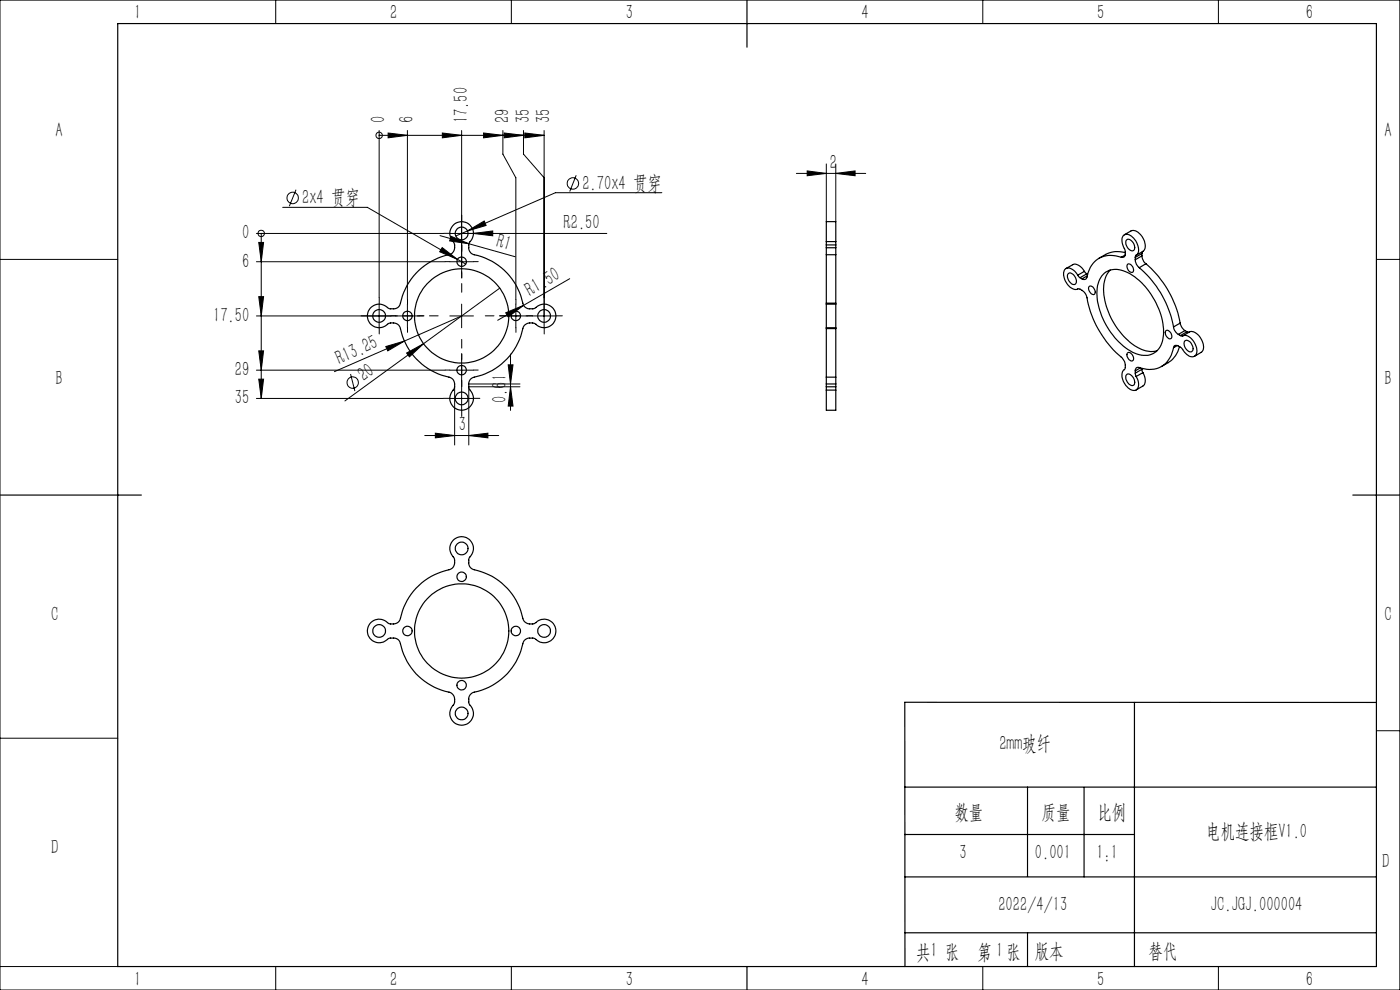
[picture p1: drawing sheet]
<svg xmlns="http://www.w3.org/2000/svg" width="297mm" height="210mm" viewBox="0 0 297 210" stroke-linecap="round" stroke-linejoin="round" font-family="sans-serif">
<g fill="none" stroke="#000" stroke-width=".21">
<path d="M0 0h297v210h-297zM58.5 0v5M108.5 0v5M208.5 0v5M258.5 0v5M80.4 28.7h.1M80.4 27.7v35.5M80.4 28.7h35M82.3 28.2l4.1 .5-4.1 .5zM86.4 27.7v35.8M93.8 28.2l4.1 .5-4.1 .5zM97.9 27.7v30.3"/>
<path d="M102.6 28.2l4.1 .5-4.1 .5zM106.7 27.7v5l2.7 5v25.8M107 28.2l4.1 .5-4.1 .5zM111.1 27.7v5l4.3 5M111.3 28.2l4.1 .5-4.1 .5zM115.4 27.7v41.8M122.2 37.2l-1.3 3.4M168.9 36.8h14.8M171.2 36.3l4.1 .5-4.1 .5zM175.3 34.8v12.2M177.3 36.8l4.1-.5v1zM177.3 34.8v12.2"/>
<path d="M0 55h25M54.4 49.5h39.7M54.4 55.5h40M54.9 51.4h1l-.5 4.1zM55.4 49.5h.1M55.4 49.5v35M60 44h17.9l19.1 11M62.8 40.2l-1.4 3.5M93.3 50l6.2 1.7M93.8 52.5l3.2 2.5-3.7-1.6zM95.4 55.5h5M95.7 50.1l3.8 1.6-4.1-.6z"/>
<path d="M97 55l1.8 1M99.2 49l3.5-2.1 .4 .9zM99.2 49l-2.5 1.1M99.5 51.7l9.8 2.8M100.4 49.5l4.1-.5v1zM120.9 59.1l-9.8 5.7M128.7 49.5h-33.3M140.4 40.9h-22.6l-18.6 8.1M292 55h5M54.4 67h28.5M54.4 78.5h40M54.9 62.9h1l-.5 4.1z"/>
<path d="M54.9 74.4h1l-.5 4.1zM74.4 79.3l.9 3.7M80.4 64.5v5M81.8 73.5l4-1.2-3.5 2.1zM83.9 67h5M86.3 74.9l3.6-2-3 2.8zM86.4 64.5v5M95.4 67h5M95.4 78.5h5M97.9 67l-27 11.8M97.9 64.5v5M97.9 76v5"/>
<path d="M106 61.1l-32.8 23.9M106.9 67h5M107.3 66.3l3.8-1.5-3.3 2.4zM107.8 77.4h1l-.5 4zM108.3 75.1v12M109.4 64.5v5M111.1 64.8l-5.5 3.1M112.9 67h5M54.4 84.5h39.7M54.9 80.4h1l-.5 4.1zM90.1 92.4h15.7M92.4 91.9l4 .5-4 .5z"/>
<path d="M95.4 84.5h5M96.4 82v12.4M97.9 82v5M99.4 92.4l4.1-.5v1zM99.4 81.4h10.9M108.3 82l.5 4.1h-1zM110.3 82h-10.9v12.4M0 156.6h25M292 155h5M0 205h25M58.5 205v5M108.5 205v5"/>
<path d="M208.5 205v5M258.5 205v5"/>
<circle cx="80.4" cy="28.7" r=".68"/>
<circle cx="121.6" cy="38.9" r="1.21"/>
<circle cx="55.4" cy="49.5" r=".68"/>
<circle cx="62.1" cy="42" r="1.2"/>
<circle cx="74.8" cy="81.2" r="1.21"/>
</g>
<path d="M93 67h-7.5M98 62v-7.5M98 72v7.5M103 67h7.5" fill="none" stroke="#000" stroke-width=".21" stroke-dasharray="30.5 1.3 1.3 1.3" stroke-dashoffset="28.6"/>
<g fill="none" stroke="#000" stroke-width=".21" stroke-dasharray="30.5 1.3 1.3 1.3">
<path d="M95.5 49.5h-1.4M95.5 55.5h-1M98 47v-1.4M98 52v1.3M98 53v-1M98 58v1M100.5 49.5h1.3M100.5 55.5h1M78 67h-1.4M80.5 64.5v-1.4M80.5 69.5v1.3M83 67h1.3"/>
<path d="M84 67h-1M86.5 64.5v-1M86.5 69.5v1M89 67h1M95.5 78.5h-1M98 76v-1M100.5 78.5h1M107 67h-1M109.5 64.5v-1M109.5 69.5v1M112 67h1M113 67h-1.4"/>
<path d="M115.5 64.5v-1.4M115.5 69.5v1.3M118 67h1.3M95.5 84.5h-1.4M98 82v-1.4M98 87v1.3M98 81v1M100.5 84.5h1.3"/>
</g>
<g fill="none" stroke="#000" stroke-width=".25">
<path d="M25 5h267v200h-267zM158.5 0v10M175.3 54v10.3M175.3 52.6v1.4M175.3 51.3v-4.3h2v4.3M175.3 51.3v.7M175.3 52v.6M175.3 54h2M175.3 52.6h2M175.3 51.3h2M175.3 52h2M177.3 54v10.3"/>
<path d="M177.3 52.6v1.4M177.3 51.3v.7M177.3 52v.6M226.1 57l1.5-.8a2.15 2.15 0 0 1 2.4 1.4M226.6 58.1a1.04 1.04 0 0 1 1.5 .7 1.09 1.09 0 0 1-.1 1.6 1.71 1.71 0 0 1-1.4-2.3zM228.6 58.4a2.08 2.08 0 0 0-2.6-1.4 2.97 2.97 0 0 0 .8 3.7 2.44 2.44 0 0 0 2.3 .6 2.67 2.67 0 0 1 1.6 2.6 22.8 22.8 0 0 0 7.5 12.2 2.45 2.45 0 0 1 .5 2.1l-.1 .1a1.9 1.9 0 0 0-.3 2.6 2.68 2.68 0 0 0 2.6 1.9 2.03 2.03 0 0 0 .1-2.9M228.6 58.4l.5 .5M229.1 58.9l.5 .3M230 57.6l.5 .5M230 57.6l-1.4 .8M230.5 58.1l-1.4 .8M230.5 58.1l.3 .1"/>
<path d="M230.6 58.5l-1 .7M234 58.2a4.3 4.3 0 0 1 5.3-.4 15.1 15.1 0 0 1 7.5 13.6 4 4 0 0 1-6.1 3.5 15.1 15.1 0 0 1-7.9-13.8l.5-1.8zM235.5 57.3a7 7 0 0 0-1.1 6.4 15.3 15.3 0 0 0 7.7 10.4 4.9 4.9 0 0 0 3.3 .3M237.9 54.6a5.1 5.1 0 0 0-7.3 4.2 .65 .65 0 0 1-1 .4M238.5 49.8l1.4-.8a2.4 2.4 0 0 1 2.7 1.8 2.02 2.02 0 0 1-.1 2.5M238.7 54.1l-.8 .5M238.7 53.6a5.6 5.6 0 0 0-4.1 .4l-1.4 .8M239 50.9a1.04 1.04 0 0 1 1.5 .7 .97 .97 0 0 1-.3 1.6 1.79 1.79 0 0 1-1.2-2.3zM239.3 56a1.13 1.13 0 0 1 1 .6 1.13 1.13 0 0 1-.1 1.2 1.2 1.2 0 0 1-.9-1.8zM240.8 55.1a2.14 2.14 0 0 0 .9 1.7M240.8 54.6v.5M241 54.1a1.92 1.92 0 0 0 .2-2.4 2.5 2.5 0 0 0-2.5-1.9 1.62 1.62 0 0 0-.5 2.3l.5 1v.8a.62 .62 0 0 1-.8 .7"/>
<path d="M241 54.1l-.2 .5M241.7 56.8a21.5 21.5 0 0 1 7.3 12.5M242.3 54.3a2.48 2.48 0 0 0 .8 1.6M242.3 53.8l-1.5 .8M242.3 54.3l-1.5 .8M242.3 53.8v.5M242.5 53.3l-.2 .5M242.5 53.3l-1.5 .8M243.1 55.9a21.7 21.7 0 0 1 7.3 12.6M243.1 55.9l-1.4 .9M78.7 65.2a2.87 2.87 0 0 1 3.9 .3h.1a2.05 2.05 0 0 0 1.9-.5l.2-.2a13.8 13.8 0 0 1 10.9-10.9 1.93 1.93 0 0 0 .7-2.2l-.1-.1a2.71 2.71 0 0 1 .3-4.2 2.54 2.54 0 0 1 3.4 .7 2.54 2.54 0 0 1-.4 3.4l-.2 .3a1.77 1.77 0 0 0 1.2 2.2 13.5 13.5 0 0 1 10.5 10.8 1.79 1.79 0 0 0 2 .7h.2a2.84 2.84 0 0 1 4.1-.1 2.53 2.53 0 0 1-.4 3.6 2.53 2.53 0 0 1-3.5-.4l-.3-.1a1.94 1.94 0 0 0-2.1 .7 13.8 13.8 0 0 1-10.9 11 1.86 1.86 0 0 0-.8 2.1l.1 .1a2.72 2.72 0 0 1-.5 4.4 2.58 2.58 0 0 1-3.2-1.1 2.58 2.58 0 0 1 .5-3.3h.1a1.78 1.78 0 0 0-1.2-2.4 13.5 13.5 0 0 1-10.4-10.8 1.86 1.86 0 0 0-2.1-.7l-.1 .1a2.84 2.84 0 0 1-4.1 0 2.5 2.5 0 0 1 .2-3.4zM175.3 64.5v5"/>
<path d="M175.3 69.7v10.3M175.3 69.5h2M175.3 64.5h2M175.3 64.3h2M175.3 64.3v.2M175.3 69.5v.2M175.3 69.7h2M177.3 64.5v5M177.3 69.7v10.3M177.3 64.3v.2M177.3 69.5v.2M231 60.8a1 1 0 0 1 1.3 1.2 .49 .49 0 0 1-.3 .5 .49 .49 0 0 1-.6-.3 1.21 1.21 0 0 1-.4-1.4z"/>
<path d="M239 79.5a1.04 1.04 0 0 1 1.5 .7 .97 .97 0 0 1-.3 1.6 1.79 1.79 0 0 1-1.2-2.3zM239.2 74.9a1.08 1.08 0 0 1 1.1 .4 1.08 1.08 0 0 1 0 1.2 1.17 1.17 0 0 1-1.1-1.6zM240.8 79.2l.2 .7M240.8 78.7v.5M241.9 78l-1.1 .7M242.3 78.3l.2 .7M242.3 78.1v.2M242.3 78.3l-1.5 .9M242.5 79a2.12 2.12 0 0 1-.1 2.9l-1.4 .8M242.5 79l-1.5 .9M247.3 70.2a1.04 1.04 0 0 1 1.3 1.1 .52 .52 0 0 1-.4 .6 .52 .52 0 0 1-.6-.4 1.19 1.19 0 0 1-.3-1.3zM249 69.3a2.33 2.33 0 0 0 1 1.6"/>
<path d="M249 73.8a5.1 5.1 0 0 1-7.3 4.2 .61 .61 0 0 0-.7 0 .61 .61 0 0 0-.2 .7M249.8 73.3l-.8 .5M250 70.9l.4 .3M250.2 73.5a5.4 5.4 0 0 1-2.4 3.4l-1.4 .8M250.4 68.5a2.33 2.33 0 0 0 1 1.6M250.4 68.5l-1.4 .8M250.4 71.2l.5 .1M250.9 71.3a2.32 2.32 0 0 1 2.6 1.6 1.98 1.98 0 0 1-.2 2.7 2.45 2.45 0 0 1-2.5-1.6l-.8-.6a.59 .59 0 0 0-.6-.2 .59 .59 0 0 0-.4 .6M251.3 72.3a1.15 1.15 0 0 1 1.6 1 .77 .77 0 0 1 .2 .9 .77 .77 0 0 1-.7 .4 1.83 1.83 0 0 1-1.1-2.3zM251.4 70.1l-1.4 .8M251.4 70.1l.4 .3M251.8 70.4h.5"/>
<path d="M251.8 70.4l-1.4 .8M252.3 70.4a2.06 2.06 0 0 1 2.4 1.4 2.46 2.46 0 0 1 .2 2.9l-1.5 .9M252.3 70.4l-1.4 .9M175.3 80v1.4M175.3 82.8v4.2h2v-4.2M175.3 82v.8M175.3 81.4v.6M175.3 80h2M175.3 81.4h2M175.3 82.8h2M175.3 82h2M177.3 80v1.4"/>
<path d="M177.3 82v.8M177.3 81.4v.6M0 105h30M287 105h10M78.7 132a2.81 2.81 0 0 1 3.9 .3h.1a1.94 1.94 0 0 0 2.1-.7 13.8 13.8 0 0 1 10.9-10.9 1.93 1.93 0 0 0 .7-2.2 2.71 2.71 0 0 1 .5-4.5 2.57 2.57 0 0 1 3.2 1.1 2.57 2.57 0 0 1-.6 3.3v.1a2.68 2.68 0 0 0 .3 1.9l.4 .3a13.9 13.9 0 0 1 10.9 10.9 1.86 1.86 0 0 0 2.1 .7h.1a2.62 2.62 0 0 1 4.5 .9 2.53 2.53 0 0 1-1.2 2.9 2.53 2.53 0 0 1-3.1-.6l-.3-.1a2.05 2.05 0 0 0-2 .4l-.1 .3a13.7 13.7 0 0 1-10.9 10.9 1.86 1.86 0 0 0-.8 2.1l.1 .2a2.55 2.55 0 0 1 .3 3.7 2.55 2.55 0 0 1-3.7 0 2.55 2.55 0 0 1 .2-3.7l.1-.2a1.77 1.77 0 0 0-1.2-2.3 13.4 13.4 0 0 1-10.4-10.7 1.79 1.79 0 0 0-2-.7h-.2a2.72 2.72 0 0 1-4.5-.5 2.55 2.55 0 0 1 .6-2.9zM240.7 149v56M292 149h-100.1l.1 56M191.9 167h100.1M192 177h.1M192 177h48.7M218 167v18.9M230 167v19"/>
<path d="M192 197.9h100M192 186h100M218 197.9v7.1M158.5 205v5"/>
<circle cx="97.9" cy="55.5" r=".99"/>
<circle cx="97.9" cy="49.5" r="1.34"/>
<circle cx="80.4" cy="67" r="1.34"/>
<circle cx="86.4" cy="67" r=".99"/>
<circle cx="97.9" cy="78.5" r="1"/>
<circle cx="97.9" cy="67" r="10"/>
<circle cx="109.4" cy="67" r="1"/>
<circle cx="115.4" cy="67" r="1.34"/>
<circle cx="97.9" cy="84.5" r="1.34"/>
<circle cx="97.9" cy="116.3" r="1.35"/>
<circle cx="80.4" cy="133.8" r="1.35"/>
<circle cx="86.4" cy="133.9" r="1"/>
<circle cx="97.9" cy="122.4" r="1"/>
<circle cx="98" cy="133.8" r="10"/>
<circle cx="109.4" cy="133.9" r="1"/>
<circle cx="115.4" cy="133.8" r="1.35"/>
<circle cx="97.9" cy="151.3" r="1.35"/>
<circle cx="97.9" cy="145.4" r="1"/>
</g>
<g fill="#000">
<path d="M95.7 50.1l3.8 1.6-4.1-.6zM100.4 49.5l4.1-.5v1zM81.8 73.5l4-1.2-3.5 2.1zM86.3 74.9l3.6-2-3 2.8zM107.3 66.3l3.8-1.5-3.3 2.4z"/>
<path d="M93.8 28.2l4.1 .5-4.1 .5zM82.3 28.2l4.1 .5-4.1 .5zM102.6 28.2l4.1 .5-4.1 .5zM107 28.2l4.1 .5-4.1 .5zM111.3 28.2l4.1 .5-4.1 .5z"/>
<path d="M177.3 36.8l4.1-.5v1zM171.2 36.3l4.1 .5-4.1 .5z"/>
<path d="M54.9 51.4h1l-.5 4.1zM54.9 62.9h1l-.5 4.1zM54.9 74.4h1l-.5 4.1zM54.9 80.4h1l-.5 4.1z"/>
<path d="M99.2 49l3.9-1.2-.4-.9zM93.8 52.5l-.5 .9 3.7 1.6z"/>
<path d="M92.4 91.9l4 .5-4 .5zM99.4 92.4l4.1-.5v1z"/>
<path d="M108.3 82l.5 4.1h-1zM107.8 77.4h1l-.5 4z"/>
</g>
<g font-size="4.4">
<text x="28.5" y="4.1">1</text>
<text x="82.7" y="4.1">2</text>
<text x="132.7" y="4.1">3</text>
<text x="182.7" y="4.1">4</text>
<text x="232.7" y="4.1">5</text>
<text x="277" y="4.1">6</text>
<text x="11.7" y="29.1">A</text>
<text x="81.7" y="26.1" transform="rotate(-90 81.7 26.1)">0</text>
<text x="87.7" y="26.1" transform="rotate(-90 87.7 26.1)">6</text>
<text x="99.2" y="26.1" transform="rotate(-90 99.2 26.1)">17.50</text>
<text x="108" y="26.1" transform="rotate(-90 108 26.1)">29</text>
<text x="112.4" y="26.1" transform="rotate(-90 112.4 26.1)">35</text>
<text x="116.7" y="26.1" transform="rotate(-90 116.7 26.1)">35</text>
<text x="293.7" y="29.1">A</text>
<text x="176" y="35.9">2</text>
<text x="123.6" y="40.2">2.70x4 贯穿</text>
<text x="64.1" y="43.3">2x4 贯穿</text>
<text x="51.3" y="50.8">0</text>
<text x="105.1" y="52.4" transform="rotate(15 105.1 52.4)">R1</text>
<text x="119.6" y="48.6">R2.50</text>
<text x="51.4" y="56.8">6</text>
<text x="112.5" y="62.9" transform="rotate(-30 112.5 62.9)">R1.50</text>
<text x="45.2" y="68.3">17.50</text>
<text x="72" y="77.4" transform="rotate(-24 72 77.4)">R13.25</text>
<text x="11.7" y="81.6">B</text>
<text x="49.8" y="79.8">29</text>
<text x="77.2" y="81" transform="rotate(-36 77.2 81)">20</text>
<text x="293.7" y="81.6">B</text>
<text x="49.8" y="85.8">35</text>
<text x="107.5" y="85.5" transform="rotate(-90 107.5 85.5)">0.61</text>
<text x="97.3" y="91.5">3</text>
<text x="10.9" y="131.6">C</text>
<text x="293.7" y="131.6">C</text>
<text x="212" y="159.1">2mm玻纤</text>
<text x="202.5" y="173.8">数量</text>
<text x="221" y="173.8">质量</text>
<text x="232.8" y="173.8">比例</text>
<text x="255.9" y="177.8">电机连接框V1.0</text>
<text x="10.9" y="181.1">D</text>
<text x="203.5" y="182.1">3</text>
<text x="219.6" y="182.1">0.001</text>
<text x="232.6" y="182.1">1:1</text>
<text x="293.2" y="184.1">D</text>
<text x="211.8" y="193.1">2022/4/13</text>
<text x="256.9" y="193.1">JC.JGJ.000004</text>
<text x="194.4" y="203.4">共 张</text>
<text x="197.4" y="203.1">1</text>
<text x="207.4" y="203.4">第 张</text>
<text x="211.3" y="203.1">1</text>
<text x="219.5" y="203.1">版本</text>
<text x="243.6" y="203.1">替代</text>
<text x="28.5" y="209.1">1</text>
<text x="82.7" y="209.1">2</text>
<text x="132.7" y="209.1">3</text>
<text x="182.7" y="209.1">4</text>
<text x="232.7" y="209.1">5</text>
<text x="277" y="209.1">6</text>
</g>
</svg>
